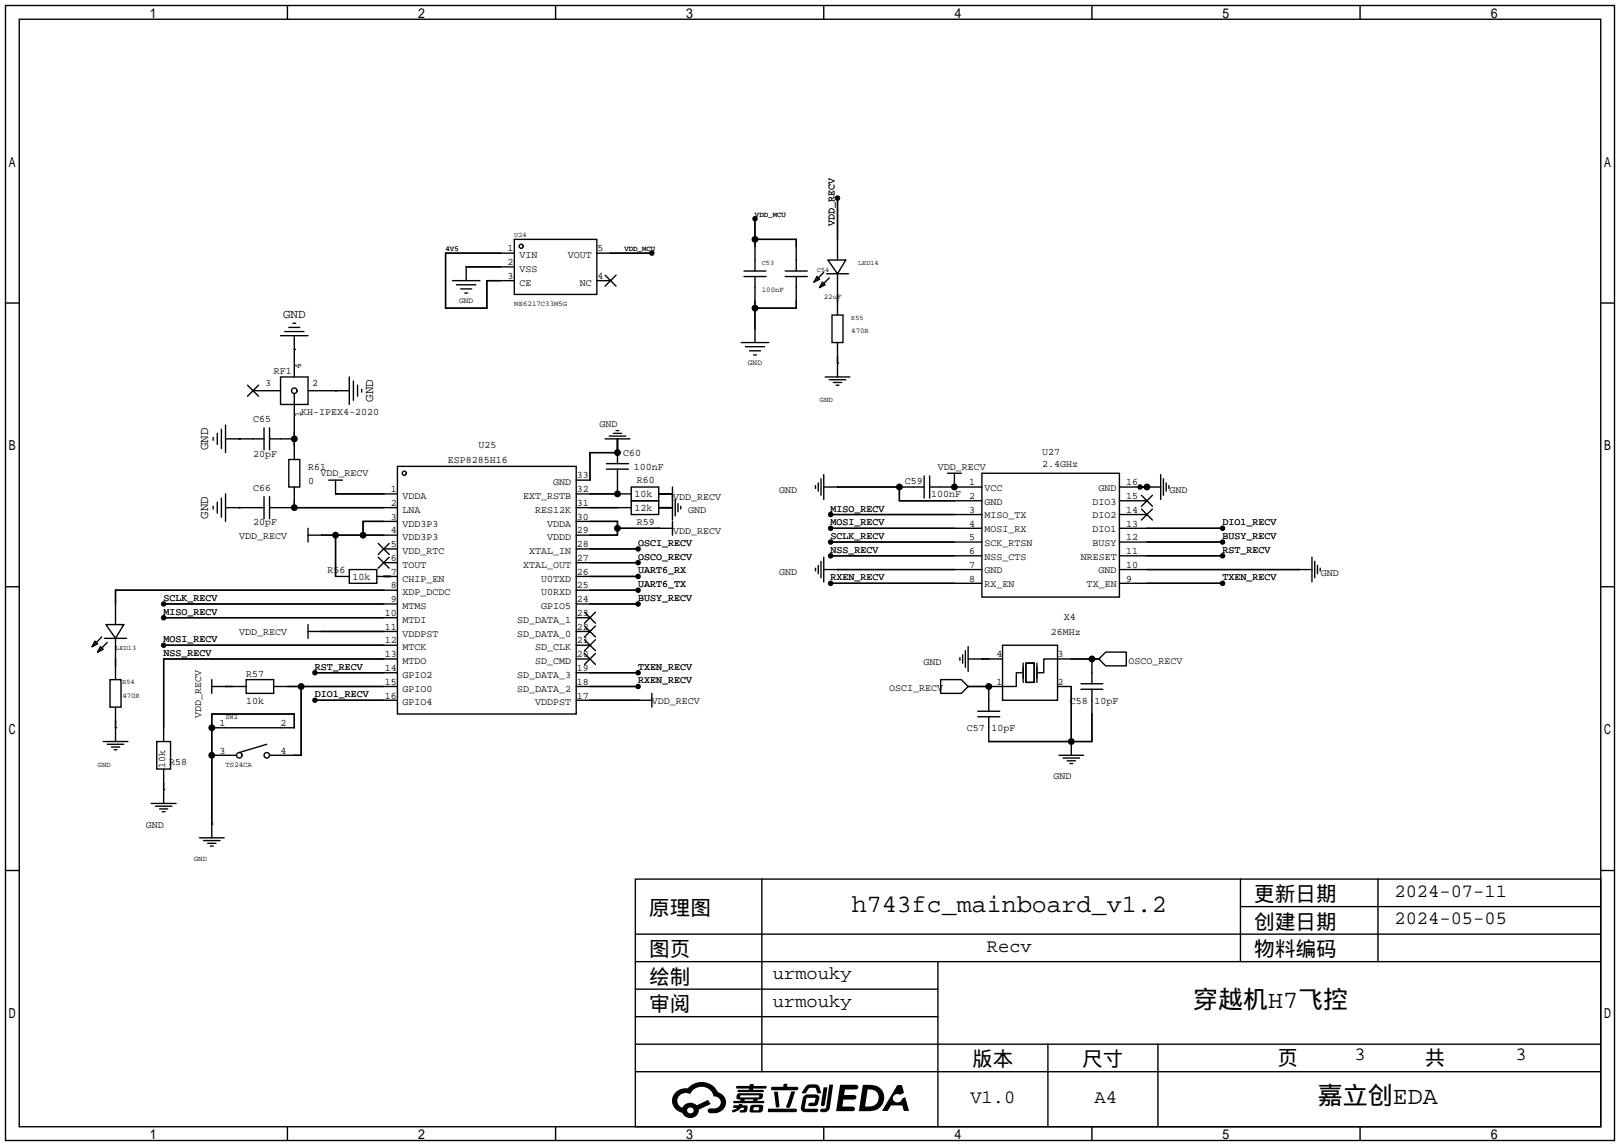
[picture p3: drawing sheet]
<svg xmlns="http://www.w3.org/2000/svg" width="299mm" height="212mm" viewBox="0 0 299 212" stroke-linecap="round" stroke-linejoin="round" font-family="sans-serif">
<g fill="#000">
<path d="M136 200.5h2.4l.1-.3h.7v.3h2.2l.2 .3-.2 .2h-2.3v.2h1.8l.2 .3-.2 .1h-4.5l-.2-.1 .1-.3h2l.1-.2h-2.3l-.1-.2zM135.5 204.1h.9l.1-.3h.6v.3h.8a.82 .82 0 0 1-.5 1.3h-.8v-.4l.8-.2v-.2l-.5-.1-.5 .5-1.1 .4-.1-.4 .9-.5h-.7zM143 201.6h.7l.3 2.5a.34 .34 0 0 1-.3 .4 .34 .34 0 0 1-.4-.3zM146.1 201.5h.8l-1 2.9a.36 .36 0 0 1-.4 .2 .36 .36 0 0 1-.3-.3zM141.9 204.7h5a.33 .33 0 0 1 .3 .3 .33 .33 0 0 1-.3 .3h-4.9l-.2-.1zM142.5 200.7h2.1l.1-.5 .2-.1h.6l-.1 .6h1.7a.32 .32 0 0 1 .4 .3 .32 .32 0 0 1-.4 .3h-4.5l-.2-.2zM148.4 202.4l.6-.3h1.7a.66 .66 0 0 1 .6 .9l-.1 .4a.81 .81 0 0 1-.9 .8h-.7a.32 .32 0 0 1-.3-.3 .32 .32 0 0 1 .4-.3h.7l.2-.9-1.6 .1-.4 1.8 2.2 .1a.32 .32 0 0 1 .3 .4 .32 .32 0 0 1-.4 .2h-2.2l-.5-.3-.1-.5zM148.9 200.6l.6-.4h1a.77 .77 0 0 1 .9 .5l.3 1-.2 .2h-.5l-.4-1-.9-.1a1.3 1.3 0 0 0-.9 1l-.5 .1-.2-.2zM152.1 200.8h.7l-.5 3.1a.36 .36 0 0 1-.3 .3 .36 .36 0 0 1-.4-.3zM153.2 200.2h.7l-.6 4.3a1.13 1.13 0 0 1-1.8 .6l.2-.4h.7l.2-.2zM155.2 200.3h2.1a.97 .97 0 0 1 1.2 .4 .53 .53 0 0 1-.6 .4h-1.8l-.2 1.1h1.9a.43 .43 0 0 1 .4 .4 .43 .43 0 0 1-.5 .4h-1.9l-.2 1.3h1.7a.45 .45 0 0 1 .5 .2 .45 .45 0 0 1-.1 .6h-3.3zM165.7 200.3h.9l.4 1.5-.8 .3a.82 .82 0 0 0-1.1 .1 .82 .82 0 0 0 .1 1.2 .82 .82 0 0 0 1.1-.1l.3-.4 .6-.3 .7 2.5h-1l-.2-1h-2.1l-.6 1h-1.1z"/>
<path d="M124.9 201.6a2.23 2.23 0 0 0-.7 2.3 2.23 2.23 0 0 0 1.8 1.6 1.58 1.58 0 0 0 1.8 .9 1.58 1.58 0 0 0 1.3-1.5l2.2-1.1-.5-.7-2.1 1a1.65 1.65 0 0 0-2.7 .4 1.45 1.45 0 0 1-.8-1.9 1.45 1.45 0 0 1 2-.7l.3 .1a2.3 2.3 0 0 1 2.3-1.3 2.3 2.3 0 0 1 2 1.7 1.12 1.12 0 0 1 1.3 1 1.12 1.12 0 0 1-1.1 1.2h-.7a.45 .45 0 0 0-.6 .4 .45 .45 0 0 0 .5 .5 2.26 2.26 0 0 0 2.9-2.4 2.04 2.04 0 0 0-1.5-1.5 3.3 3.3 0 0 0-5.6-.7l-1.1 .1zM127 205a.57 .57 0 0 1 1.1 0 .57 .57 0 0 1-1.1 0z"/>
<path d="M138.6 204.2a1.05 1.05 0 0 0 0 1.2 2.91 2.91 0 0 0 2.2-.2 .98 .98 0 0 0 0-1.2h-1.6zM139.2 204.5l.9-.1 .1 .1v.3l-.2 .2-.8-.1z"/>
<path d="M136.2 202a.55 .55 0 0 0-.2 .8 .55 .55 0 0 0 .7 .2l.1 .3h-1.3v.3l5.4 .1 .3-.2-.2-.2h-1.2l.2-.3a.7 .7 0 0 0 .8-.3 .7 .7 0 0 0 0-.8l-4.2-.1zM136.8 202.3l3.3-.1 .1 .1-.2 .3h-3.2l-.1-.2zM137.5 203h1.7l-.2 .3h-1.4z"/>
<path d="M159.4 200.3l-.8 4.9h1.7a2.47 2.47 0 0 0 2.9-1.7 2.47 2.47 0 0 0-1.5-3.1zM160.3 201.1a1.61 1.61 0 0 1 2 1.5 1.61 1.61 0 0 1-1.8 1.7h-.7z"/>
<circle cx="154.7" cy="36.6" r=".51"/>
<circle cx="120.4" cy="46.7" r=".51"/>
<circle cx="139.4" cy="40.4" r=".51"/>
<circle cx="139.4" cy="44.2" r=".63"/>
<circle cx="139.4" cy="56.9" r=".63"/>
<circle cx="54.4" cy="93.7" r=".63"/>
<circle cx="54.4" cy="81" r=".63"/>
<circle cx="62" cy="98.8" r=".63"/>
<circle cx="67.1" cy="98.8" r=".63"/>
<circle cx="114" cy="83.6" r=".63"/>
<circle cx="114" cy="97.5" r=".63"/>
<circle cx="114" cy="91.2" r=".63"/>
<circle cx="153.4" cy="95" r=".51"/>
<circle cx="153.4" cy="97.5" r=".51"/>
<circle cx="166.1" cy="89.9" r=".63"/>
<circle cx="176.3" cy="89.9" r=".63"/>
<circle cx="210.6" cy="89.9" r=".51"/>
<circle cx="211.8" cy="89.9" r=".63"/>
<circle cx="225.8" cy="97.5" r=".51"/>
<circle cx="30.2" cy="111.5" r=".51"/>
<circle cx="30.2" cy="114" r=".51"/>
<circle cx="30.2" cy="119.1" r=".51"/>
<circle cx="117.9" cy="111.5" r=".51"/>
<circle cx="117.9" cy="101.3" r=".51"/>
<circle cx="117.9" cy="109" r=".51"/>
<circle cx="117.9" cy="103.9" r=".51"/>
<circle cx="117.9" cy="106.4" r=".51"/>
<circle cx="153.4" cy="102.6" r=".51"/>
<circle cx="153.4" cy="107.7" r=".51"/>
<circle cx="153.4" cy="100.1" r=".51"/>
<circle cx="225.8" cy="102.6" r=".51"/>
<circle cx="225.8" cy="107.7" r=".51"/>
<circle cx="225.8" cy="100.1" r=".51"/>
<circle cx="39.1" cy="139.4" r=".63"/>
<circle cx="39.1" cy="134.4" r=".63"/>
<circle cx="55.6" cy="126.7" r=".63"/>
<circle cx="58.2" cy="129.3" r=".51"/>
<circle cx="58.2" cy="124.2" r=".51"/>
<circle cx="117.9" cy="126.7" r=".51"/>
<circle cx="117.9" cy="124.2" r=".51"/>
<circle cx="182.6" cy="126.7" r=".63"/>
<circle cx="197.9" cy="136.9" r=".63"/>
<circle cx="201.7" cy="121.7" r=".63"/>
</g>
<g fill="none" stroke="#000" stroke-width=".25">
<path d="M1 1h297.2v209.6h-297.2zM3.6 3.6h292.1v204.4h-292.1zM53.1 1v2.6M102.6 1v2.6M152.1 1v2.6M201.7 1v2.6M251.2 1v2.6M154.7 36.6v11.4M1 55.9h2.6M54.1 59.7h.5M83.6 51.8h5M84.3 52.6h3.6"/>
<path d="M85.1 53.3h2M85.9 54.1h.5M95 44.2h15.2v10.2h-15.2zM95 46.7h-12.7v10.2h7.6v-5.1h5.1M95 49.3h-8.9v2.5M110.2 46.7h10.2M110.2 51.8h2.6M111.8 50.8l2 2M113.8 50.8l-2 2M137.4 51.1h4.1M137.4 50h4.1M139.4 40.4v9.6"/>
<path d="M139.4 51.1v12.1M139.4 44.2h7.7v5.8M145 51.1h4.1M145 50h4.1M147.1 51.1v5.8h-7.7M150.9 51.1l.5 .5-1 .5zM151.9 52.1l.5 .5-1 .5zM152.1 50.3l-1.7 1.8M152.7 50.5h4M152.9 48h3.3l-1.5 2.5zM153.2 51.3l-1.8 1.8M153.7 58.2h2v5h-2z"/>
<path d="M154.7 50.5v7.7M295.7 55.9h2.5M40.9 79.2v3.6M41.7 78.5v5.1M45.7 71.1l2.1 2.1M46.7 72.1h5.1M47.8 71.1l-2.1 2.1M48.8 79v4.1M49.8 79v4.1M51.8 69.6h5.1v5.1h-5.1zM51.8 62h5.1M52.6 61.2h3.5"/>
<path d="M53.3 60.5h2.1M54.4 64.5h.1M54.4 62v7.6M54.4 72.6v12.2M56.9 72.1h7.6M62 72.1h.1M64.5 69.6v5.1M65.3 70.4v3.5M66 71.1v2.1M66.8 71.9v.5M113.8 79.5h.5M136.9 63.2h5.1"/>
<path d="M137.7 64h3.5M138.4 64.8h2.1M139.2 65.5h.5M152.4 69.6h4.6M153.2 70.1h3M153.9 70.6h1.5M154.4 71.1h.5M154.7 67.1h.1M154.7 63.2v6.4M39.4 80.8v.5M39.4 93.5v.5M40.1 80v2"/>
<path d="M40.1 92.7v2M40.9 91.9v3.6M41.7 93.7h7.1M41.7 81h7.1M41.7 91.2v5.1M44.2 81h.1M44.2 93.7h.1M48.8 91.7v4.1M49.8 93.7h23.6M49.8 81h4.6M49.8 91.7v4.1M53.3 84.8h2.1v5.1h-2.1z"/>
<path d="M54.4 89.9v3.8M56.9 98.8h16.5M56.9 97.5v2.6M59.4 98.8h.1M60.7 88.6h2.5M62 91.2h.1M62 91.2h11.4M62 98.8v7.6h2.5M62 88.6v2.6M73.4 86.1h33v45.7h-33zM73.4 96.3h-6.3v2.5M106.4 91.2h10.2"/>
<path d="M106.4 93.7h10.2M106.4 96.3h7.6v2.5h-7.6M111.8 81h4.5M112 85.6h4.1M112 86.6h4.1M112.5 80.5h3.1M113.3 80h1.5M114 83.6h.1M114 83.6h-5v5h-2.6M114 97.5h10.2M114 81v4.6M114 86.6v4.6"/>
<path d="M116.6 92.5h5.1v2.5h-5.1zM116.6 89.9h5.1v2.6h-5.1zM121.7 97.5h.1M121.7 93.7h.1M121.7 91.2h.1M121.7 91.2h2.5M121.7 93.7h2.5M124.2 89.9v6.1M124.2 96.3v2.5M124.7 92.2v3M125.2 93v1.5M125.7 93.5v.5"/>
<path d="M150.6 89.7v.5M151.1 89.2v1.5M151.6 88.4v3M152.1 87.6v4.6M152.1 89.9h18.6M153.4 97.5h28M153.4 95h28M154.7 89.9h.1M166.1 89.9v2.6h15.3M170.7 87.9v4M171.7 89.9h9.7M171.7 87.9v4"/>
<path d="M175 87.4h2.5M176.3 89.9h.1M176.3 87.4v2.5M181.4 87.4h25.4v22.8h-25.4zM206.8 97.5h19M206.8 89.9h7.6M206.8 92.5h5M206.8 95h5M210.8 91.4l2.1 2.1M210.8 94l2.1 2M211.8 89.9h.1M212.9 91.4l-2.1 2.1"/>
<path d="M212.9 94l-2.1 2M214.4 87.6v4.6M214.9 88.4v3M215.4 89.2v1.5M215.9 89.7v.5M1 108.3h2.6M17.5 118.4l.5 .5-1 .5zM18.5 119.4l.5 .5-1 .5zM18.8 117.6l-1.8 1.8M19.3 117.9h4.1M19.6 115.3h3.3l-1.6 2.6zM19.8 118.6l-1.8 1.8"/>
<path d="M21.3 117.9v7.6M30.2 111.5h43.2M30.2 114h43.2M30.2 119.1h43.2M56.9 116.6h16.5M56.9 115.3v2.6M59.4 116.6h.1M64.5 105.2h5.1v2.5h-5.1zM69.6 106.4h3.8M69.8 102.9l2.1 2M69.8 100.3l2.1 2.1M70.9 101.3h2.5"/>
<path d="M70.9 103.9h2.5M71.9 102.9l-2.1 2M71.9 100.3l-2.1 2.1M73.4 109h-52.1v6.3M106.4 101.3h11.5M106.4 103.9h11.5M106.4 106.4h11.5M106.4 109h11.5M106.4 111.5h11.5M106.4 114h2.6M106.4 116.6h2.6M106.4 119.1h2.6"/>
<path d="M107.9 113l2.1 2.1M107.9 115.6l2.1 2M107.9 118.1l2.1 2M110 113l-2.1 2.1M110 115.6l-2.1 2M110 118.1l-2.1 2M150.6 104.9v.5M151.1 104.4v1.5M151.6 103.6v3.1M152.1 102.9v4.5M152.1 105.2h29.3M153.4 102.6h28"/>
<path d="M153.4 107.7h28M153.4 100.1h28M154.7 105.2h.1M178.8 119.4v4.6M185.2 119.1h10.1v10.2h-10.1zM206.8 105.2h35.5M206.8 102.6h19M206.8 107.7h19M206.8 100.1h19M239.8 105.2h.1M242.3 102.9v4.5M242.8 103.6v3.1"/>
<path d="M243.3 104.4v1.5M243.8 104.9v.5M295.7 108.3h2.5M19 136.9h4.6M19.8 137.4h3.1M20.3 125.5h2.1v5.1h-2.1zM20.6 137.9h1.5M21.1 138.4h.5M21.3 134.4h.1M21.3 130.6v6.3M29 136.9h2.5v5.1h-2.5zM39.1 125.5v2.5"/>
<path d="M39.1 134.4h15.3v-2.6h-15.3v22.9M39.1 139.4h4.6M39.1 126.7h6.4M41.7 126.7h.1M45.5 125.5h5v2.5h-5zM49.3 137.4l-5.1 1.5M50.5 126.7h22.9M55.6 126.7v12.7h-5.8M58.2 124.2h15.2M58.2 129.3h15.2M73.4 121.7h-43.2v15.2M106.4 121.7h2.6"/>
<path d="M106.4 124.2h11.5M106.4 126.7h11.5M106.4 129.3h14M107.9 120.6l2.1 2.1M110 120.6l-2.1 2.1M117.9 129.3h.1M120.4 128v2.6M173.7 125.5h3.8l1.3 1.2-1.3 1.3h-3.8zM177.3 121.4v.5M177.8 120.9v1.5M178.3 120.1v3.1M178.8 126.7h.1"/>
<path d="M178.8 121.7h6.4M180.6 132.3h4.1M180.6 131.3h4.1M181.4 121.7h.1M182.6 126.7v4.6M188.7 124.2h-1v2.5h-8.9M189 122.4v3.6M189.5 122.4h1.5v3.6h-1.5zM191.5 122.4v3.6M195.3 126.7h2.6v12.7M195.6 139.4h4.6M196.3 140h3.1"/>
<path d="M197.9 136.9h.1M199.6 127.3h4.1M199.6 126.2h4.1M201.7 121.7v4.5M201.7 127.3v9.6h-19.1v-4.6M202.9 121.7h.1M202.9 121.7h-10.1v2.5h-1M204.2 120.4h3.8v2.5h-3.8l-1.3-1.2zM27.9 148.3h4.6M28.7 148.8h3M29.5 149.4h1.5M30 149.9h.5"/>
<path d="M30.2 145.8h.1M30.2 142v6.3M36.8 154.7h4.6M37.6 155.2h3M38.4 155.7h1.5M38.9 156.2h.5M39.1 152.1h.1M197.1 140.5h1.5M197.6 141h.5M1 160.7h2.6M117.3 162.3h178.4v45.7h-178.4zM117.3 177.5h178.4"/>
<path d="M117.3 172.5h178.4M140.7 162.3v35.6M173.2 177.5v30.5M229.1 162.3v15.2M229.1 167.4h66.6M254.5 162.3v15.2M295.7 160.7h2.5M117.3 182.6h55.9M117.3 197.9h178.4M117.3 192.8h178.4M117.3 187.7h55.9M193.5 192.8v15.2"/>
<path d="M213.9 192.8v15.2M53.1 208v2.6M102.6 208v2.6M152.1 208v2.6M201.7 208v2.6M251.2 208v2.6"/>
<circle cx="96.3" cy="45.5" r=".38"/>
<circle cx="54.4" cy="72.1" r=".51"/>
<circle cx="74.7" cy="87.4" r=".38"/>
<circle cx="44.2" cy="139.4" r=".51"/>
<circle cx="49.3" cy="139.4" r=".51"/>
</g>
<g font-size="4.6">
<text x="157.3" y="168.3">h743fc_mainboard_v1.2</text>
<text x="220.4" y="186.1">穿越机H7飞控</text>
<text x="243.4" y="203.9">嘉立创EDA</text>
</g>
<g font-size="3.8">
<text x="231.6" y="166.4">更新日期</text>
<text x="119.9" y="168.9">原理图</text>
<text x="231.6" y="171.5">创建日期</text>
<text x="119.9" y="176.5">图页</text>
<text x="231.6" y="176.5">物料编码</text>
<text x="119.9" y="181.6">绘制</text>
<text x="119.9" y="186.7">审阅</text>
<text x="179.6" y="196.9">版本</text>
<text x="199.9" y="196.9">尺寸</text>
<text x="236" y="196.6">页</text>
<text x="263.1" y="196.6">共</text>
</g>
<g font-size="3.5">
<text x="257.6" y="165.5">2024-07-11</text>
<text x="257.6" y="170.6">2024-05-05</text>
<text x="182.3" y="175.7">Recv</text>
<text x="142.7" y="180.8">urmouky</text>
<text x="142.7" y="185.9">urmouky</text>
<text x="250.2" y="195.8">3</text>
<text x="279.9" y="195.8">3</text>
<text x="179.2" y="203.6">V1.0</text>
<text x="202.1" y="203.6">A4</text>
</g>
<g font-size="2.3">
<text x="52.3" y="58.6">GND</text>
<text x="68.9" y="74.2" transform="rotate(-90 68.9 74.2)">GND</text>
<text x="38.4" y="83.1" transform="rotate(-90 38.4 83.1)">GND</text>
<text x="38.4" y="95.8" transform="rotate(-90 38.4 95.8)">GND</text>
</g>
<g font-size="1.8">
<text x="154.1" y="41.7" transform="rotate(-90 154.1 41.7)">VDD_RECV</text>
<text x="93.8" y="46.4">1</text>
<text x="95.9" y="47.7">VIN</text>
<text x="104.9" y="47.7">VOUT</text>
<text x="110.4" y="46.4">5</text>
<text x="93.8" y="49">2</text>
<text x="93.8" y="51.5">3</text>
<text x="95.9" y="50.2">VSS</text>
<text x="95.9" y="52.8">CE</text>
<text x="107.1" y="52.8">NC</text>
<text x="110.4" y="51.5">4</text>
<text x="49" y="71.3">3</text>
<text x="50.5" y="69">RF1</text>
<text x="55.6" y="68.1" transform="rotate(-90 55.6 68.1)">4</text>
<text x="57.7" y="71.3">2</text>
<text x="46.7" y="77.9">C65</text>
<text x="55.6" y="77.1" transform="rotate(-90 55.6 77.1)">1</text>
<text x="55.6" y="76.7">KH-IPEX4-2020</text>
<text x="88.4" y="82.7">U25</text>
<text x="110.7" y="78.8">GND</text>
<text x="46.7" y="84.3">20pF</text>
<text x="56.9" y="86.8">R61</text>
<text x="56.9" y="89.4">0</text>
<text x="59.2" y="88">VDD_RECV</text>
<text x="82.7" y="85.4">ESP8285H16</text>
<text x="102.2" y="89.6">GND</text>
<text x="106.6" y="88.3">33</text>
<text x="115.1" y="84.2">C60</text>
<text x="117" y="86.7">100nF</text>
<text x="117.6" y="89.2">R60</text>
<text x="167.1" y="89.3">C59</text>
<text x="173.2" y="86.7">VDD_RECV</text>
<text x="179" y="89.6">1</text>
<text x="192.5" y="84.1">U27</text>
<text x="192.5" y="86.3">2.4GHz</text>
<text x="208" y="89.6">16</text>
<text x="46.7" y="90.6">C66</text>
<text x="72.2" y="95.9">3</text>
<text x="72.2" y="93.4">2</text>
<text x="72.2" y="90.9">1</text>
<text x="74.3" y="94.7">LNA</text>
<text x="74.3" y="92.1">VDDA</text>
<text x="96.6" y="92.1">EXT_RSTB</text>
<text x="98.8" y="94.7">RES12K</text>
<text x="106.6" y="90.9">32</text>
<text x="106.6" y="93.4">31</text>
<text x="106.6" y="95.9">30</text>
<text x="117.2" y="94.3">12k</text>
<text x="117.2" y="91.8">10k</text>
<text x="124.3" y="92.3">VDD_RECV</text>
<text x="127.1" y="94.8">GND</text>
<text x="143.9" y="91">GND</text>
<text x="153.4" y="94.4">MISO_RECV</text>
<text x="172" y="91.8">100nF</text>
<text x="179" y="94.7">3</text>
<text x="179" y="92.1">2</text>
<text x="181.9" y="95.7">MISO_TX</text>
<text x="181.9" y="93.2">GND</text>
<text x="181.9" y="90.6">VCC</text>
<text x="201.8" y="93.2">DIO3</text>
<text x="201.8" y="95.7">DIO2</text>
<text x="202.9" y="90.6">GND</text>
<text x="208" y="92.1">15</text>
<text x="208" y="94.7">14</text>
<text x="216" y="91">GND</text>
<text x="44.2" y="99.5">VDD_RECV</text>
<text x="46.7" y="97">20pF</text>
<text x="72.2" y="101">5</text>
<text x="72.2" y="98.5">4</text>
<text x="74.3" y="99.8">VDD3P3</text>
<text x="74.3" y="97.2">VDD3P3</text>
<text x="101.1" y="97.2">VDDA</text>
<text x="101.1" y="99.8">VDDD</text>
<text x="106.6" y="98.5">29</text>
<text x="106.6" y="101">28</text>
<text x="117.6" y="96.9">R59</text>
<text x="117.9" y="100.8">OSCI_RECV</text>
<text x="124.3" y="98.6">VDD_RECV</text>
<text x="153.4" y="99.5">SCLK_RECV</text>
<text x="153.4" y="97">MOSI_RECV</text>
<text x="179" y="99.8">5</text>
<text x="179" y="97.2">4</text>
<text x="181.9" y="100.8">SCK_RTSN</text>
<text x="181.9" y="98.2">MOSI_RX</text>
<text x="201.8" y="98.2">DIO1</text>
<text x="201.8" y="100.8">BUSY</text>
<text x="208" y="97.2">13</text>
<text x="208" y="99.8">12</text>
<text x="225.8" y="97">DIO1_RECV</text>
<text x="225.8" y="99.5">BUSY_RECV</text>
<text x="60.5" y="105.7">R56</text>
<text x="65.1" y="107">10k</text>
<text x="72.2" y="106.1">7</text>
<text x="72.2" y="103.6">6</text>
<text x="74.3" y="107.4">CHIP_EN</text>
<text x="74.3" y="104.8">TOUT</text>
<text x="74.3" y="102.3">VDD_RTC</text>
<text x="96.6" y="104.8">XTAL_OUT</text>
<text x="97.7" y="102.3">XTAL_IN</text>
<text x="99.9" y="107.4">U0TXD</text>
<text x="106.6" y="103.6">27</text>
<text x="106.6" y="106.1">26</text>
<text x="117.9" y="105.9">UART6_RX</text>
<text x="117.9" y="103.3">OSCO_RECV</text>
<text x="143.9" y="106.2">GND</text>
<text x="153.4" y="107.1">RXEN_RECV</text>
<text x="153.4" y="102.1">NSS_RECV</text>
<text x="179" y="107.4">8</text>
<text x="179" y="104.8">7</text>
<text x="179" y="102.3">6</text>
<text x="181.9" y="105.9">GND</text>
<text x="181.9" y="103.3">NSS_CTS</text>
<text x="199.6" y="103.3">NRESET</text>
<text x="202.9" y="105.9">GND</text>
<text x="208" y="102.3">11</text>
<text x="208" y="104.8">10</text>
<text x="208" y="107.4">9</text>
<text x="225.8" y="102.1">RST_RECV</text>
<text x="225.8" y="107.1">TXEN_RECV</text>
<text x="244" y="106.3">GND</text>
<text x="30.2" y="111">SCLK_RECV</text>
<text x="30.2" y="113.5">MISO_RECV</text>
<text x="71.1" y="113.7">10</text>
<text x="72.2" y="111.2">9</text>
<text x="72.2" y="108.6">8</text>
<text x="74.3" y="112.5">MTMS</text>
<text x="74.3" y="109.9">XDP_DCDC</text>
<text x="99.9" y="109.9">U0RXD</text>
<text x="99.9" y="112.5">GPIO5</text>
<text x="106.6" y="108.6">25</text>
<text x="106.6" y="111.2">24</text>
<text x="106.6" y="113.7">23</text>
<text x="117.9" y="111">BUSY_RECV</text>
<text x="117.9" y="108.4">UART6_TX</text>
<text x="181.9" y="108.4">RX_EN</text>
<text x="200.7" y="108.4">TX_EN</text>
<text x="30.2" y="118.6">MOSI_RECV</text>
<text x="44.2" y="117.3">VDD_RECV</text>
<text x="71.1" y="118.8">12</text>
<text x="71.1" y="116.3">11</text>
<text x="74.3" y="117.5">VDDPST</text>
<text x="74.3" y="115">MTDI</text>
<text x="95.5" y="115">SD_DATA_1</text>
<text x="95.5" y="117.5">SD_DATA_0</text>
<text x="106.6" y="116.3">22</text>
<text x="106.6" y="118.8">21</text>
<text x="194.1" y="117.2">26MHz</text>
<text x="196.5" y="114.5">X4</text>
<text x="30.2" y="121.1">NSS_RECV</text>
<text x="45.5" y="124.9">R57</text>
<text x="58.2" y="123.7">RST_RECV</text>
<text x="71.1" y="123.9">14</text>
<text x="71.1" y="121.3">13</text>
<text x="74.3" y="125.2">GPIO2</text>
<text x="74.3" y="122.6">MTDO</text>
<text x="74.3" y="120.1">MTCK</text>
<text x="95.5" y="125.2">SD_DATA_3</text>
<text x="98.8" y="120.1">SD_CLK</text>
<text x="98.8" y="122.6">SD_CMD</text>
<text x="106.6" y="121.3">20</text>
<text x="106.6" y="123.9">19</text>
<text x="117.9" y="123.7">TXEN_RECV</text>
<text x="170.6" y="122.7">GND</text>
<text x="184.1" y="121.3">4</text>
<text x="195.3" y="121.3">3</text>
<text x="208.4" y="122.6">OSCO_RECV</text>
<text x="45.5" y="130">10k</text>
<text x="58.2" y="128.7">DIO1_RECV</text>
<text x="71.1" y="129">16</text>
<text x="71.1" y="126.4">15</text>
<text x="74.3" y="130.2">GPIO4</text>
<text x="74.3" y="127.7">GPIO0</text>
<text x="95.5" y="127.7">SD_DATA_2</text>
<text x="98.8" y="130.2">VDDPST</text>
<text x="106.6" y="126.4">18</text>
<text x="106.6" y="129">17</text>
<text x="117.9" y="126.2">RXEN_RECV</text>
<text x="120.4" y="130">VDD_RECV</text>
<text x="164.2" y="127.7">OSCI_RECV</text>
<text x="184.1" y="126.4">1</text>
<text x="195.3" y="126.4">2</text>
<text x="197.6" y="129.9">C58</text>
<text x="202.2" y="129.9">10pF</text>
<text x="37.2" y="132.6" transform="rotate(-90 37.2 132.6)">VDD_RECV</text>
<text x="40.5" y="134">1</text>
<text x="51.8" y="134">2</text>
<text x="178.6" y="135">C57</text>
<text x="183.1" y="135">10pF</text>
<text x="30.5" y="141.7" transform="rotate(-90 30.5 141.7)">10k</text>
<text x="31.3" y="141.3">R58</text>
<text x="40.5" y="139.1">3</text>
<text x="51.8" y="139.1">4</text>
<text x="194.6" y="143.9">GND</text>
<text x="26.9" y="152.8">GND</text>
</g>
<g font-size="1.5">
<text x="84.8" y="55.9">GND</text>
<text x="138.1" y="67.3">GND</text>
</g>
<g font-size="1.4">
<text x="139.4" y="40">VDD_MCU</text>
<text x="82.3" y="46.3">4V5</text>
<text x="115.3" y="46.3">VDD_MCU</text>
<text x="140.7" y="53.9">100nF</text>
<text x="95" y="56.5">ME6217C33M5G</text>
<text x="152.1" y="55.2">22uF</text>
<text x="157.2" y="61.6">470R</text>
<text x="151.4" y="74.2">GND</text>
<text x="22.6" y="128.9">470R</text>
<text x="18" y="141.5">GND</text>
<text x="41.7" y="141.6">TS24CA</text>
<text x="35.8" y="159">GND</text>
</g>
<g font-size="1.3">
<text x="95" y="43.8">U24</text>
<text x="140.7" y="48.9">C53</text>
<text x="150.9" y="50.2">C54</text>
<text x="158.5" y="48.9">LED14</text>
<text x="157.2" y="59.1">R55</text>
<text x="21.3" y="120">LED13</text>
<text x="22.6" y="126.4">R54</text>
<text x="41.7" y="132.7">SW2</text>
</g>
</svg>
